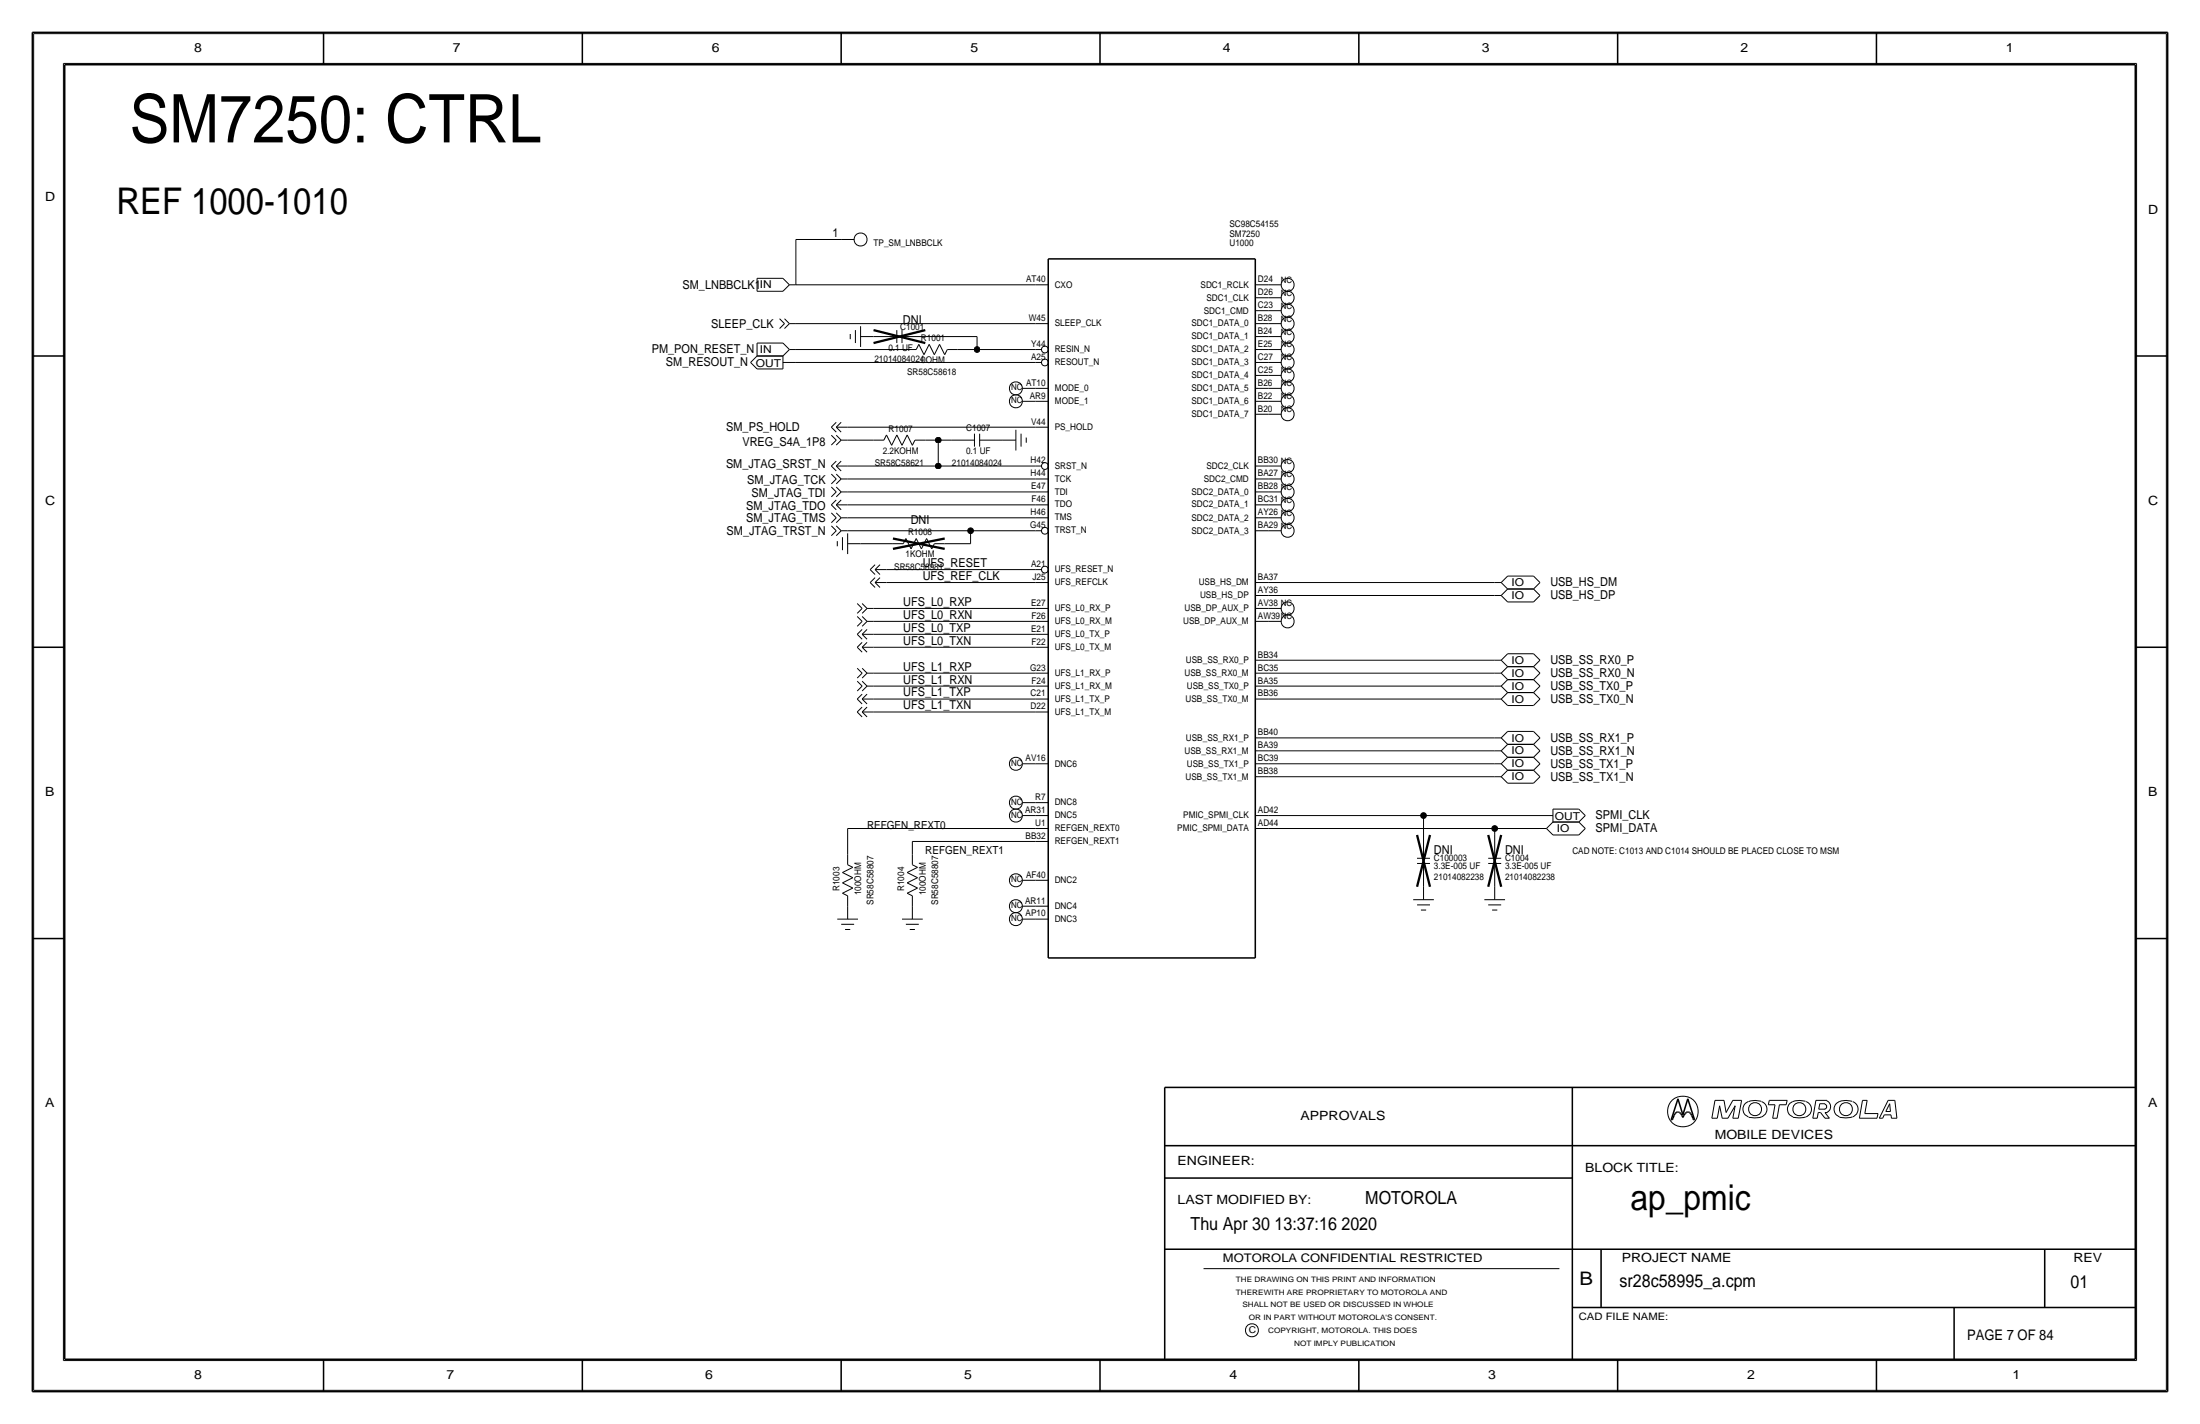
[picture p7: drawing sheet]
<svg xmlns="http://www.w3.org/2000/svg" width="432mm" height="279mm" viewBox="0 0 432 279" stroke-linecap="round" stroke-linejoin="round" font-family="sans-serif">
<g fill="none" stroke="#000" stroke-width=".2">
<path d="M6.6 6.6h418.6zM6.6 6.6v266.2zM12.4 12.4v254.6zM12.4 12.4h407zM419.4 12.4v254.6zM425.2 6.6v266.2zM148.6 54.6h5.1zM148.6 54.6v2.6zM148.6 57.2h5.1zM153.7 54.6l1.2 1.3zM154.9 55.9h1.3zM154.9 55.9l-1.2 1.3z"/>
<path d="M156.2 47v8.9zM156.2 47h8.9zM156.2 55.9h47zM165.1 47h2.5zM203.2 55.9h2.5zM246.4 55.9h2.5zM246.4 58.4h2.5zM248.9 58.4h2.6zM248.9 55.9h2.6zM147.3 71.1l1.3 1.3zM148.6 69.8h5.1zM148.6 72.4h5.1z"/>
<path d="M148.6 67.3h5.1zM148.6 67.3v2.5zM148.6 69.8l-1.3 1.3zM153 62.5l1 1zM153.7 67.3l1.2 1.3zM153.7 71.1h2.5zM153.7 69.9v2.5zM154 63.5l-1 1zM154 62.5l.9 1zM154.9 68.6h1.3zM154.9 68.6l-1.2 1.3zM154.9 63.5l-.9 1z"/>
<path d="M154.9 63.5h1.3zM156.2 71.1h47zM156.2 63.5h47zM156.2 68.6h21.6zM166.9 65.5v1zM167.9 64.8v2.5zM168.9 66h2.5zM168.9 64v4.1zM171.4 66h4.6zM176 64.8v2.5zM177 66h4.6zM177 64.8v2.5z"/>
<path d="M177.8 68.6h2zM180.3 67.6l-.5 1zM180.3 67.6l1.1 2zM181.6 66h10.2zM182.4 67.6l-1 2zM182.4 67.6l1 2zM184.4 67.6l1 2zM184.4 67.6l-1 2zM185.9 68.6l-.5 1zM185.9 68.6h2.1zM188 68.6h3.8zM191.8 66v2.6z"/>
<path d="M191.8 68.6h11.4zM200.7 76.2h2.5zM200.7 78.7h2.5zM203.2 63.5h2.5zM203.2 71.1h1.2zM203.2 68.6h1.2zM203.2 78.7h2.5zM203.2 76.2h2.5zM246.4 78.7h2.5zM246.4 76.2h2.5zM246.4 73.7h2.5zM246.4 71.1h2.5z"/>
<path d="M246.4 68.6h2.5zM246.4 66h2.5zM246.4 63.5h2.5zM246.4 61h2.5zM248.9 78.7h2.6zM248.9 76.2h2.6zM248.9 73.7h2.6zM248.9 71.1h2.6zM248.9 68.6h2.6zM248.9 66h2.6zM248.9 63.5h2.6zM248.9 61h2.6z"/>
<path d="M163.2 83.8l.9 1zM163.2 99.1l.9 .9zM163.2 91.4l.9 1zM163.2 83.8l.9-.9zM163.2 99.1l.9-1zM163.2 95.6l.9 .9zM163.2 93l.9 1zM163.2 91.4l.9-.9zM163.2 85.4l.9 1zM164.1 83.8l1 1zM164.1 99.1l1 .9zM164.1 91.4l1 1z"/>
<path d="M164.1 83.8h2.3zM164.1 83.8l1-.9zM164.1 99.1h2.3zM164.1 99.1l1-1zM164.1 96.5l-.9 1zM164.1 95.6l1 .9zM164.1 94l-.9 .9zM164.1 93l1 1zM164.1 91.4h2.3zM164.1 91.4l1-.9zM164.1 86.4l-.9 .9zM164.1 85.4l1 1z"/>
<path d="M165.1 96.5l-1 1zM165.1 96.5h1.3zM165.1 94l-1 .9zM165.1 94h1.3zM165.1 86.4l-1 .9zM165.1 86.4h1.3zM166.4 83.8h36.8zM166.4 91.4h17.8zM166.4 94h36.8zM166.4 96.5h36.8zM166.4 99.1h36.8zM166.4 86.4h5.1z"/>
<path d="M171.5 86.4h2zM174 85.3l1 2.1zM174 85.3l-.5 1.1zM176 85.3l-1 2.1zM176 85.3l1 2.1zM178.1 85.3l-1.1 2.1zM178.1 85.3l1 2.1zM179.6 86.4l-.5 1zM179.6 86.4h2zM181.6 86.4h2.5zM184.1 86.4h2.6zM184.1 86.4v5z"/>
<path d="M184.1 91.4h19.1zM186.7 86.4h4.6zM191.3 85.1v2.5zM192.3 86.4h4.5zM192.3 85.1v2.5zM196.9 86.4h2.5zM199.4 84.3v4.1zM200.4 85.1v2.5zM201.4 85.9v1zM203.2 99.1h2.5zM203.2 96.5h2.5zM203.2 94h2.5z"/>
<path d="M203.2 91.4h1.2zM203.2 83.8h2.5zM246.4 99.1h2.5zM246.4 96.5h2.5zM246.4 94h2.5zM246.4 91.4h2.5zM246.4 81.3h2.5zM248.9 99.1h2.6zM248.9 96.5h2.6zM248.9 94h2.6zM248.9 91.4h2.6zM248.9 81.3h2.6z"/>
<path d="M163.2 103.2l.9 .9zM163.2 100.6l.9 1zM164.1 104.1l-.9 1zM164.1 103.2l1 .9zM164.1 101.6l-.9 1zM164.1 100.6l1 1zM164.3 106.2v1zM165.1 104.1l-1 1zM165.1 104.1h1.3zM165.1 101.6l-1 1zM165.1 101.6h1.3zM165.4 105.4v2.5z"/>
<path d="M166.4 104.1h24.1zM166.4 101.6h36.8zM166.4 106.7h2.5zM166.4 104.6v4.1zM168.2 118.4l1 1zM168.9 106.7h6.4zM169.2 119.4l-1 .9zM169.2 118.4l1 1zM170.2 119.4l-1 .9zM170.2 119.4h1.2zM170.8 111.8l1 .9zM170.8 114.3l1 1z"/>
<path d="M171.4 119.4h31.8zM171.8 110.8l-1 1zM171.8 111.8h2.2zM171.8 111.8l.9 .9zM171.8 113.3l-1 1zM171.8 114.3h2.2zM171.8 114.3l.9 1zM172.7 110.8l-.9 1zM172.7 113.3l-.9 1zM174 114.3h29.2zM174 111.8h29.2zM175.3 106.7h2z"/>
<path d="M177.8 105.7l-.5 1zM177.8 105.7l1 2zM179.8 105.7l-1 2zM179.8 105.7l1 2zM181.9 105.7l-1.1 2zM181.9 105.7l1 2zM183.4 106.7l-.5 1zM183.4 106.7h2zM185.4 106.7h5.1zM190.5 104.1v2.6zM190.5 104.1h12.7zM203.2 111.8h1.2z"/>
<path d="M203.2 114.3h2.5zM203.2 119.4h2.5zM203.2 104.1h1.2zM203.2 101.6h2.5zM246.4 116.8h2.5zM246.4 114.3h2.5zM246.4 119.4h2.5zM246.4 104.1h2.5zM246.4 101.6h2.5zM248.9 114.3h44.5zM248.9 116.8h44.5zM248.9 119.4h2.6z"/>
<path d="M248.9 104.1h2.6zM248.9 101.6h2.6zM293.4 116.8h1.2zM293.4 114.3h1.2zM294.6 116.8l1.3 1.3zM294.6 114.3l1.3 1.3zM295.9 118.1h5.1zM295.9 115.6h5.1zM295.9 115.6l-1.3 1.2zM295.9 113h5.1zM295.9 113l-1.3 1.3zM301 115.6l1.3 1.2z"/>
<path d="M301 113l1.3 1.3zM302.3 116.8l-1.3 1.3zM302.3 114.3l-1.3 1.3zM168.2 139.7l1 1zM168.2 137.2l1 .9zM168.2 133.7l1 .9zM168.2 131.1l1 1zM168.2 124.5l1 .9zM168.2 127l1 1zM168.2 121l1 .9zM169.2 138.7l-1 1zM169.2 139.7h2.3z"/>
<path d="M169.2 139.7l1 1zM169.2 136.2l-1 1zM169.2 137.2h2.3zM169.2 137.2l1 .9zM169.2 134.6l-1 1zM169.2 133.7l1 .9zM169.2 132.1l-1 .9zM169.2 131.1l1 1zM169.2 123.5l-1 1zM169.2 124.5h2.3zM169.2 124.5l1 .9zM169.2 126l-1 1z"/>
<path d="M169.2 127h2.3zM169.2 127l1 1zM169.2 121.9l-1 1zM169.2 121l1 .9zM170.2 138.7l-1 1zM170.2 136.2l-1 1zM170.2 134.6l-1 1zM170.2 134.6h1.2zM170.2 132.1l-1 .9zM170.2 132.1h1.2zM170.2 123.5l-1 1zM170.2 126l-1 1z"/>
<path d="M170.2 121.9l-1 1zM170.2 121.9h1.2zM171.4 121.9h31.8zM171.4 127h31.8zM171.4 124.5h31.8zM171.4 134.6h31.8zM171.4 132.1h31.8zM171.4 139.7h31.8zM171.4 137.2h31.8zM203.2 137.2h2.5zM203.2 139.7h2.5zM203.2 132.1h2.5z"/>
<path d="M203.2 134.6h2.5zM203.2 124.5h2.5zM203.2 127h2.5zM203.2 121.9h2.5zM246.4 134.6h2.5zM246.4 137.2h2.5zM246.4 129.5h2.5zM246.4 132.1h2.5zM246.4 121.9h2.5zM248.9 132.1h44.5zM248.9 129.5h44.5zM248.9 137.2h44.5z"/>
<path d="M248.9 134.6h44.5zM248.9 121.9h2.6zM293.4 137.2h1.2zM293.4 134.6h1.2zM293.4 132.1h1.2zM293.4 129.5h1.2zM294.6 137.2l1.3 1.2zM294.6 134.6l1.3 1.3zM294.6 132.1l1.3 1.2zM294.6 129.5l1.3 1.3zM295.9 138.4h5.1zM295.9 135.9h5.1z"/>
<path d="M295.9 135.9l-1.3 1.3zM295.9 133.3h5.1zM295.9 133.3l-1.3 1.3zM295.9 130.8h5.1zM295.9 130.8l-1.3 1.3zM295.9 128.3h5.1zM295.9 128.3l-1.3 1.2zM301 135.9l1.3 1.3zM301 133.3l1.3 1.3zM301 130.8l1.3 1.3zM301 128.3l1.3 1.2zM302.3 137.2l-1.3 1.2z"/>
<path d="M302.3 134.6l-1.3 1.3zM302.3 132.1l-1.3 1.2zM302.3 129.5l-1.3 1.3zM200.7 157.5h2.5zM200.7 149.9h2.5zM203.2 157.5h2.5zM203.2 149.9h2.5zM246.4 149.9h2.5zM246.4 152.4h2.5zM246.4 144.8h2.5zM246.4 147.3h2.5zM248.9 147.3h44.5z"/>
<path d="M248.9 144.8h44.5zM248.9 152.4h44.5zM248.9 149.9h44.5zM293.4 149.9h1.2zM293.4 144.8h1.2zM293.4 152.4h1.2zM293.4 147.3h1.2zM294.6 149.9l1.3 1.2zM294.6 144.8l1.3 1.2zM294.6 152.4l1.3 1.3zM294.6 147.3l1.3 1.3zM295.9 151.1h5.1z"/>
<path d="M295.9 148.6h5.1zM295.9 148.6l-1.3 1.3zM295.9 146h5.1zM295.9 143.5h5.1zM295.9 143.5l-1.3 1.3zM295.9 153.7h5.1zM295.9 151.1l-1.3 1.3zM295.9 146l-1.3 1.3zM301 148.6l1.3 1.3zM301 143.5l1.3 1.3zM301 151.1l1.3 1.3zM301 146l1.3 1.3z"/>
<path d="M302.3 149.9l-1.3 1.2zM302.3 144.8l-1.3 1.2zM302.3 152.4l-1.3 1.3zM302.3 147.3l-1.3 1.3zM304.8 158.8h5.1zM304.8 158.8v2.5zM309.9 158.8l1.3 1.2zM165.4 175.3l1 .5zM165.4 173.2l2 1zM165.4 173.2l2-1zM165.4 171.2l2-1zM165.4 175.3l2-1.1z"/>
<path d="M165.4 171.2l2 1zM166.4 162.6h36.8zM166.4 162.6v5zM166.4 177.8v2.5zM166.4 167.6v2.1zM166.4 175.8v2zM166.4 169.7l1 .5zM178.1 175.3l1 .5zM178.1 173.2l2 1zM178.1 173.2l2-1zM178.1 171.2l2-1zM178.1 175.3l2-1.1z"/>
<path d="M178.1 171.2l2 1zM179.1 165.1h24.1zM179.1 165.1v2.5zM179.1 177.8v2.5zM179.1 167.6v2.1zM179.1 175.8v2zM179.1 169.7l1 .5zM200.7 177.8h2.5zM200.7 172.7h2.5zM200.7 160h2.5zM203.2 165.1h2.5zM203.2 162.6h2.5z"/>
<path d="M203.2 160h2.5zM203.2 177.8h2.5zM203.2 172.7h2.5zM246.4 162.6h2.5zM246.4 160h2.5zM248.9 160h30.5zM248.9 162.6h44.5zM277.4 176.5h4zM278.1 177.5h2.6zM278.1 168.4h2.6zM278.1 169.4h2.6zM278.9 178.6h1z"/>
<path d="M279.4 160h22.9zM279.4 160v3.8zM279.4 174v2.5zM279.4 169.4v4.6zM279.4 163.8v4.6zM291.3 176.5h4.1zM292.1 169.4h2.5zM292.1 177.5h2.5zM292.1 168.4h2.5zM292.9 178.6h1zM293.4 162.6v1.2zM293.4 174v2.5z"/>
<path d="M293.4 169.4v4.6zM293.4 163.8v4.6zM293.4 162.6h8.9zM302.3 160h2.5zM302.3 162.6h1.2zM303.5 162.6l1.3 1.2zM304.8 161.3h5.1zM304.8 163.8h5.1zM304.8 161.3l-1.3 1.3zM309.9 161.3l1.3 1.3zM311.1 160l-1.2 1.3zM311.1 162.6l-1.2 1.2z"/>
<path d="M164.3 180.3h4.1zM165.1 181.4h2.5zM165.9 182.4h1zM177 180.3h4.1zM177.8 181.4h2.5zM178.6 182.4h1zM200.7 180.3h2.5zM203.2 180.3h2.5zM336 219.4h1.1zM336.6 215.9h1.8zM336.6 215.9l-.6 3.5zM337.5 217l-.4 2.4z"/>
<path d="M337.5 217l.5 2.4zM338 219.4h1.1zM338.4 215.9l.4 2.4zM340.1 219.4h1.1zM340.1 215.9h1.7zM340.1 215.9l-1.3 2.4zM340.6 217l-1.5 2.4zM340.6 217l-.5 2.4zM341.8 215.9l-.6 3.5zM343.1 216.2a1.6 1.6 0 0 0-1 1.5 1.6 1.6 0 0 0 1.1 1.5M345.7 216.1h-.2a4 4 0 0 0-2.3 .1M345.7 216.2a1.59 1.59 0 0 1 1.1 1.5 1.59 1.59 0 0 1-1.1 1.5l-1.4 .1-1.1-.1"/>
<path d="M347.1 216.8h1.3zM347.3 215.9l-.2 .9zM347.3 215.9h3.5zM347.9 219.4h.9zM348.4 216.8l-.5 2.6zM349.2 216.8l-.4 2.6zM349.2 216.8h1.4zM350.8 215.9l-.2 .9zM354.4 216.1a3.1 3.1 0 0 0-3.3 .7 1.62 1.62 0 0 0 .8 2.4M354.4 219.2l-1.4 .1-1.1-.1M354.5 216.2a1.59 1.59 0 0 1 1 1.5 1.59 1.59 0 0 1-1 1.5M355.8 219.4h.9z"/>
<path d="M356.4 215.9l-.6 3.5zM356.4 215.9h2.2zM356.9 218.3l-.2 1.1zM356.9 218.3h.4zM357 217.6h1.2zM357.2 216.6l-.2 1zM357.2 216.6h1zM357.3 218.3l.9 1.1zM358.1 216.7a.5 .5 0 0 1 .4 .4 .5 .5 0 0 1-.4 .5M358.2 219.4h.9zM358.2 218.3l.9 1.1zM358.2 218.3h.4z"/>
<path d="M358.5 216a1.24 1.24 0 0 1 .8 1.1 1.24 1.24 0 0 1-.8 1.2M363.5 216.1a3.1 3.1 0 0 0-3.3 .7 1.62 1.62 0 0 0 .8 2.4M363.6 219.2l-1.4 .1-1.2-.1M363.6 216.2a1.59 1.59 0 0 1 1.1 1.5 1.59 1.59 0 0 1-1.1 1.5M364.9 219.4h3.5zM365.6 215.9l-.7 3.5zM365.6 215.9h.9zM366 218.5h2.6zM366.5 215.9l-.5 2.6zM368.6 218.5l-.2 .9zM368.9 219.4h.6zM369.8 218.7h1.3z"/>
<path d="M369.8 218.7l-.3 .7zM370.1 218.1h.9zM370.6 215.9l-1.7 3.5zM370.6 215.9h1.3zM370.9 216.6l-.8 1.5zM370.9 216.6l.1 1.5zM371.1 218.7l.1 .7zM371.2 219.4h1.1zM371.9 215.9l.4 3.5zM236.2 248.9h69.9zM6.6 272.8h418.6zM12.4 267h407z"/>
<circle cx="168.9" cy="47" r="1.28"/>
<circle cx="252.7" cy="55.9" r="1.28"/>
<circle cx="252.7" cy="58.4" r="1.28"/>
<circle cx="199.4" cy="78.8" r="1.28"/>
<circle cx="199.4" cy="76.2" r="1.28"/>
<circle cx="205.1" cy="68.6" r=".67"/>
<circle cx="205.1" cy="71.1" r=".67"/>
<circle cx="252.7" cy="68.6" r="1.28"/>
<circle cx="252.7" cy="76.2" r="1.28"/>
<circle cx="252.7" cy="61" r="1.28"/>
<circle cx="252.7" cy="73.7" r="1.28"/>
<circle cx="252.7" cy="78.8" r="1.28"/>
<circle cx="252.7" cy="66.1" r="1.28"/>
<circle cx="252.7" cy="63.5" r="1.28"/>
<circle cx="252.7" cy="71.1" r="1.28"/>
<circle cx="205.1" cy="91.4" r=".67"/>
<circle cx="252.7" cy="96.5" r="1.28"/>
<circle cx="252.7" cy="94" r="1.28"/>
<circle cx="252.7" cy="99.1" r="1.28"/>
<circle cx="252.7" cy="81.3" r="1.28"/>
<circle cx="252.7" cy="91.5" r="1.28"/>
<circle cx="205.1" cy="104.1" r=".67"/>
<circle cx="205.1" cy="111.8" r=".67"/>
<circle cx="252.7" cy="101.6" r="1.28"/>
<circle cx="252.7" cy="104.2" r="1.28"/>
<circle cx="252.7" cy="119.4" r="1.28"/>
<circle cx="252.7" cy="121.9" r="1.28"/>
<circle cx="199.4" cy="149.9" r="1.28"/>
<circle cx="199.4" cy="157.5" r="1.28"/>
<circle cx="199.4" cy="172.7" r="1.28"/>
<circle cx="199.4" cy="160" r="1.28"/>
<circle cx="199.4" cy="177.8" r="1.28"/>
<circle cx="199.4" cy="180.4" r="1.28"/>
<circle cx="330.3" cy="218.1" r="3"/>
<circle cx="344.5" cy="217.6" r="1.28"/>
<circle cx="353.2" cy="217.6" r="1.28"/>
<circle cx="362.3" cy="217.6" r="1.28"/>
<circle cx="245.7" cy="261" r="1.28"/>
</g>
<g fill="#000" stroke="#000" stroke-width=".2">
<circle cx="191.8" cy="68.6" r=".56"/>
<circle cx="184.1" cy="86.4" r=".56"/>
<circle cx="184.1" cy="91.4" r=".56"/>
<circle cx="190.5" cy="104.1" r=".56"/>
<circle cx="279.4" cy="160" r=".56"/>
<circle cx="293.4" cy="162.6" r=".56"/>
</g>
<g fill="none" stroke="#000" stroke-width=".3">
<path d="M6.3 6.4v266.7zM6.4 6.4h419zM12.7 12.7h406.4zM12.7 12.7v254zM63.5 6.4v6.3zM114.3 6.4v6.3zM165.1 6.4v6.3zM215.9 6.3v6.4zM266.7 6.4v6.3zM317.5 6.4v6.3zM368.3 6.4v6.3zM419.1 12.7v254z"/>
<path d="M425.4 6.4v266.7zM205.7 50.8h40.7zM205.7 50.8v137.2zM246.4 50.8v137.2zM6.3 69.8h6.4zM419.1 69.8h6.3zM6.3 127h6.4zM419.1 127h6.3zM6.3 184.1h6.4zM205.7 188h40.7zM419.1 184.1h6.3zM228.6 213.4v53.3z"/>
<path d="M228.6 213.4h190.5zM308.6 213.4v53.3zM328 219.7h.2zM328.4 219.4l-.2 .3zM328.6 218.8l-.2 .6zM328.8 218.5l-.2 .3zM329 218.3l.2-.1zM329 218.3l-.2 .2zM329.2 218.2h.2zM329.3 215.6l-1.3 4.1zM329.3 215.6l1 3.1zM329.4 218.2l.2 .1z"/>
<path d="M329.6 218.3l.3 .2zM329.9 218.5l.2 .3zM330.1 218.8l.2 .5zM330.5 218.8l-.2 .5zM330.8 218.5l-.3 .3zM331 218.3l-.2 .2zM331 218.3l.2-.1zM331.2 218.2h.2zM331.3 215.6l1.3 4.1zM331.3 215.6l-1 3.1zM331.4 218.2l.2 .1zM331.6 218.3l.2 .2z"/>
<path d="M331.8 218.5l.2 .3zM332 218.8l.3 .6zM332.3 219.4l.1 .3zM332.4 219.7h.2zM228.6 231.1h80zM228.6 224.8h190.5zM228.6 245.1h190.5zM308.6 256.5h110.5zM314.2 245.1v11.4zM383.5 256.5v10.2zM401.3 245.1v11.4zM6.4 273h419z"/>
<path d="M12.7 266.7h406.4zM63.5 266.7v6.4zM114.3 266.7v6.4zM165.1 266.7v6.4zM215.9 266.7v6.3zM266.7 266.7v6.4zM317.5 266.7v6.4zM368.3 266.7v6.4z"/>
</g>
<path d="M171.4 67.3l10.2-2.5zM171.4 64.8l10.2 2.5zM175.3 107.7l10.1-2zM175.3 105.7l10.1 2zM278.1 163.8l2.6 10.2zM280.7 163.8l-2.6 10.2zM292.1 163.8l2.5 10.2zM294.6 163.8l-2.5 10.2z" fill="none" stroke="#000" stroke-width=".45"/>
<text font-size="13.2" x="25.4" y="27.9">SM7250: CTRL</text>
<text font-size="7.2" x="22.9" y="41.9">REF 1000-1010</text>
<text font-size="7" x="320" y="237.5">ap_pmic</text>
<text font-size="3.7" x="310" y="252.1">B</text>
<g font-size="3.5">
<text x="268" y="236.2">MOTOROLA</text>
<text x="233.7" y="241.3">Thu Apr 30 13:37:16 2020</text>
<text x="317.9" y="252.6">sr28c58995_a.cpm</text>
<text x="406.4" y="252.7">01</text>
</g>
<text font-size="2.9" x="386.1" y="262.9">PAGE 7 OF 84</text>
<g font-size="2.5">
<text x="38.1" y="10.2">8</text>
<text x="88.9" y="10.2">7</text>
<text x="139.7" y="10.2">6</text>
<text x="190.5" y="10.2">5</text>
<text x="240" y="10.2">4</text>
<text x="290.8" y="10.2">3</text>
<text x="341.6" y="10.2">2</text>
<text x="393.7" y="10.2">1</text>
<text x="8.9" y="39.4">D</text>
<text x="421.6" y="41.9">D</text>
<text x="8.9" y="99.1">C</text>
<text x="421.6" y="99.1">C</text>
<text x="8.9" y="156.2">B</text>
<text x="421.6" y="156.2">B</text>
<text x="8.9" y="217.2">A</text>
<text x="255.3" y="219.7">APPROVALS</text>
<text x="421.6" y="217.2">A</text>
<text x="336.5" y="223.5">MOBILE DEVICES</text>
<text x="231.1" y="228.6">ENGINEER:</text>
<text x="311.1" y="229.9">BLOCK TITLE:</text>
<text x="231.1" y="236.2">LAST MODIFIED BY:</text>
<text x="318.3" y="247.5">PROJECT NAME</text>
<text x="407" y="247.6">REV</text>
<text x="38.1" y="270.5">8</text>
<text x="87.6" y="270.5">7</text>
<text x="138.4" y="270.5">6</text>
<text x="189.2" y="270.5">5</text>
<text x="241.3" y="270.5">4</text>
<text x="292.1" y="270.5">3</text>
<text x="342.9" y="270.5">2</text>
<text x="395" y="270.5">1</text>
</g>
<g font-size="2.4">
<text x="163.4" y="46.5">1</text>
<text x="134" y="56.6">SM_LNBBCLK1</text>
<text x="139.6" y="64.3">SLEEP_CLK</text>
<text x="177.2" y="63.5">DNI</text>
<text x="127.9" y="69.3">PM_PON_RESET_N</text>
<text x="130.7" y="71.9">SM_RESOUT_N</text>
<text x="142.5" y="84.6">SM_PS_HOLD</text>
<text x="145.7" y="87.4">VREG_S4A_1P8</text>
<text x="142.5" y="91.8">SM_JTAG_SRST_N</text>
<text x="146.7" y="95">SM_JTAG_TCK</text>
<text x="146.4" y="100.1">SM_JTAG_TDO</text>
<text x="147.5" y="97.6">SM_JTAG_TDI</text>
<text x="142.6" y="104.9">SM_JTAG_TRST_N</text>
<text x="146.4" y="102.4">SM_JTAG_TMS</text>
<text x="178.7" y="102.9">DNI</text>
<text x="181.1" y="111.3">UFS_RESET</text>
<text x="181.1" y="113.8">UFS_REF_CLK</text>
<text x="177.3" y="118.9">UFS_L0_RXP</text>
<text x="304.3" y="117.6">USB_HS_DP</text>
<text x="304.3" y="115.1">USB_HS_DM</text>
<text x="177.3" y="124">UFS_L0_TXP</text>
<text x="177.3" y="121.4">UFS_L0_RXN</text>
<text x="177.3" y="131.6">UFS_L1_RXP</text>
<text x="177.3" y="126.5">UFS_L0_TXN</text>
<text x="304.3" y="130.3">USB_SS_RX0_P</text>
<text x="177.3" y="136.7">UFS_L1_TXP</text>
<text x="177.3" y="134.1">UFS_L1_RXN</text>
<text x="304.3" y="135.4">USB_SS_TX0_P</text>
<text x="304.3" y="137.9">USB_SS_TX0_N</text>
<text x="304.3" y="132.8">USB_SS_RX0_N</text>
<text x="177.3" y="139.2">UFS_L1_TXN</text>
<text x="304.3" y="145.5">USB_SS_RX1_P</text>
<text x="304.3" y="148.1">USB_SS_RX1_N</text>
<text x="304.3" y="150.6">USB_SS_TX1_P</text>
<text x="304.3" y="153.2">USB_SS_TX1_N</text>
<text x="313.2" y="160.8">SPMI_CLK</text>
<text x="281.4" y="167.6">DNI</text>
<text x="295.4" y="167.6">DNI</text>
<text x="313.2" y="163.3">SPMI_DATA</text>
</g>
<text font-size="2.3" x="240" y="247.6">MOTOROLA CONFIDENTIAL RESTRICTED</text>
<g font-size="2.2">
<text x="170.2" y="162.6">REFGEN_REXT0</text>
<text x="181.6" y="167.6">REFGEN_REXT1</text>
</g>
<g font-size="2.1">
<text x="149.1" y="56.6">IN</text>
<text x="148.4" y="71.9">OUT</text>
<text x="149.1" y="69.3">IN</text>
<text x="296.7" y="117.6">IO</text>
<text x="296.7" y="115">IO</text>
<text x="296.7" y="130.3">IO</text>
<text x="296.7" y="137.9">IO</text>
<text x="296.7" y="135.3">IO</text>
<text x="296.7" y="132.8">IO</text>
<text x="296.7" y="145.5">IO</text>
<text x="296.7" y="148">IO</text>
<text x="296.7" y="150.6">IO</text>
<text x="296.7" y="153.1">IO</text>
<text x="305.2" y="160.8">OUT</text>
<text x="305.6" y="163.3">IO</text>
</g>
<text font-size="2" x="309.9" y="259.1">CAD FILE NAME:</text>
<g font-size="1.8">
<text x="241.3" y="46.4">SM7250</text>
<text x="241.3" y="44.6">SC98C54155</text>
<text x="171.4" y="48.3">TP_SM_LNBBCLK</text>
<text x="241.3" y="48.3">U1000</text>
<text x="201.4" y="55.4">AT40</text>
<text x="207" y="56.4">CXO</text>
<text x="235.6" y="56.4">SDC1_RCLK</text>
<text x="236.8" y="59">SDC1_CLK</text>
<text x="246.9" y="55.4">D24</text>
<text x="246.9" y="57.9">D26</text>
<text x="176.7" y="64.8">C1001</text>
<text x="201.9" y="63">W45</text>
<text x="207" y="64.1">SLEEP_CLK</text>
<text x="233.8" y="64.1">SDC1_DATA_0</text>
<text x="236.3" y="61.5">SDC1_CMD</text>
<text x="246.9" y="65.5">B24</text>
<text x="246.9" y="63">B28</text>
<text x="246.9" y="60.4">C23</text>
<text x="171.6" y="71.1">210140840240OHM</text>
<text x="174.4" y="68.8">0.1 UF</text>
<text x="180.8" y="67">R1001</text>
<text x="202.4" y="70.6">A25</text>
<text x="202.4" y="68.1">Y44</text>
<text x="207" y="71.7">RESOUT_N</text>
<text x="207" y="69.1">RESIN_N</text>
<text x="233.8" y="71.7">SDC1_DATA_3</text>
<text x="233.8" y="69.1">SDC1_DATA_2</text>
<text x="233.8" y="66.6">SDC1_DATA_1</text>
<text x="246.9" y="70.6">C27</text>
<text x="246.9" y="68.1">E25</text>
<text x="178" y="73.7">SR58C58618</text>
<text x="201.4" y="75.7">AT10</text>
<text x="207.1" y="76.7">MODE_0</text>
<text x="233.8" y="74.2">SDC1_DATA_4</text>
<text x="233.8" y="76.8">SDC1_DATA_5</text>
<text x="246.9" y="75.7">B26</text>
<text x="246.9" y="73.1">C25</text>
<text x="202.1" y="78.2">AR9</text>
<text x="202.4" y="83.3">V44</text>
<text x="207.1" y="79.3">MODE_1</text>
<text x="233.8" y="81.8">SDC1_DATA_7</text>
<text x="233.8" y="79.3">SDC1_DATA_6</text>
<text x="246.9" y="80.8">B20</text>
<text x="246.9" y="78.2">B22</text>
<text x="173.3" y="89">2.2KOHM</text>
<text x="174.4" y="84.7">R1007</text>
<text x="189.6" y="89.2">0.1 UF</text>
<text x="189.7" y="84.6">C1007</text>
<text x="207" y="84.4">PS_HOLD</text>
<text x="171.7" y="91.4">SR58C58621</text>
<text x="186.8" y="91.4">21014084024</text>
<text x="202.3" y="93.4">H44</text>
<text x="202.3" y="90.9">H42</text>
<text x="202.4" y="96">E47</text>
<text x="207" y="92">SRST_N</text>
<text x="207.1" y="94.5">TCK</text>
<text x="236.3" y="94.5">SDC2_CMD</text>
<text x="236.8" y="92">SDC2_CLK</text>
<text x="246.9" y="96">BB28 NC</text>
<text x="246.9" y="93.4">BA27 NC</text>
<text x="246.9" y="90.9">BB30 NC</text>
<text x="202.3" y="101">H46</text>
<text x="202.5" y="98.5">F46</text>
<text x="207" y="97">TDI</text>
<text x="207.1" y="99.6">TDO</text>
<text x="233.8" y="99.6">SDC2_DATA_1</text>
<text x="233.8" y="97">SDC2_DATA_0</text>
<text x="246.9" y="101">AY26 NC</text>
<text x="246.9" y="98.5">BC31 NC</text>
<text x="178.2" y="105.1">R1008</text>
<text x="202.2" y="103.6">G45</text>
<text x="207" y="104.6">TRST_N</text>
<text x="207" y="102.1">TMS</text>
<text x="233.8" y="104.7">SDC2_DATA_3</text>
<text x="233.8" y="102.2">SDC2_DATA_2</text>
<text x="246.9" y="103.6">BA29 NC</text>
<text x="175.5" y="111.8">SR58C58981</text>
<text x="177.7" y="109.3">1KOHM</text>
<text x="202.4" y="111.2">A21</text>
<text x="202.6" y="113.7">J25</text>
<text x="207" y="112.3">UFS_RESET_N</text>
<text x="246.9" y="113.8">BA37</text>
<text x="202.4" y="118.8">E27</text>
<text x="207" y="114.8">UFS_REFCLK</text>
<text x="207" y="119.9">UFS_L0_RX_P</text>
<text x="232.5" y="119.9">USB_DP_AUX_P</text>
<text x="235.3" y="114.9">USB_HS_DM</text>
<text x="235.5" y="117.4">USB_HS_DP</text>
<text x="246.9" y="116.3">AY36</text>
<text x="246.9" y="118.9">AV38 NC</text>
<text x="202.4" y="124">E21</text>
<text x="202.5" y="121.4">F26</text>
<text x="207" y="125">UFS_L0_TX_P</text>
<text x="207" y="122.5">UFS_L0_RX_M</text>
<text x="232.2" y="122.5">USB_DP_AUX_M</text>
<text x="246.9" y="121.4">AW39NC</text>
<text x="202.2" y="131.6">G23</text>
<text x="202.5" y="126.5">F22</text>
<text x="207" y="127.6">UFS_L0_TX_M</text>
<text x="232.8" y="130.1">USB_SS_RX0_P</text>
<text x="246.9" y="129">BB34</text>
<text x="246.9" y="131.6">BC35</text>
<text x="202.3" y="136.7">C21</text>
<text x="202.5" y="134.1">F24</text>
<text x="207" y="137.7">UFS_L1_TX_P</text>
<text x="207" y="132.6">UFS_L1_RX_P</text>
<text x="207" y="135.2">UFS_L1_RX_M</text>
<text x="232.5" y="132.6">USB_SS_RX0_M</text>
<text x="232.7" y="137.7">USB_SS_TX0_M</text>
<text x="232.9" y="135.2">USB_SS_TX0_P</text>
<text x="246.9" y="134.1">BA35</text>
<text x="246.9" y="136.7">BB36</text>
<text x="202.3" y="139.2">D22</text>
<text x="207" y="140.3">UFS_L1_TX_M</text>
<text x="201.3" y="149.3">AV16</text>
<text x="232.5" y="147.9">USB_SS_RX1_M</text>
<text x="232.8" y="145.3">USB_SS_RX1_P</text>
<text x="246.9" y="149.4">BC39</text>
<text x="246.9" y="144.3">BB40</text>
<text x="246.9" y="146.8">BA39</text>
<text x="207" y="150.4">DNC6</text>
<text x="232.7" y="153">USB_SS_TX1_M</text>
<text x="232.9" y="150.4">USB_SS_TX1_P</text>
<text x="246.9" y="151.9">BB38</text>
<text x="201.2" y="159.5">AR31</text>
<text x="203.2" y="157">R7</text>
<text x="207" y="158">DNC8</text>
<text x="207" y="160.6">DNC5</text>
<text x="232.2" y="160.6">PMIC_SPMI_CLK</text>
<text x="246.9" y="159.5">AD42</text>
<text x="201.3" y="164.6">BB32</text>
<text x="203.2" y="162">U1</text>
<text x="207" y="165.6">REFGEN_REXT1</text>
<text x="207" y="163.1">REFGEN_REXT0</text>
<text x="231.1" y="163.1">PMIC_SPMI_DATA</text>
<text x="246.9" y="162">AD44</text>
<text x="308.6" y="167.6">CAD NOTE: C1013 AND C1014 SHOULD BE PLACED CLOSE TO MSM</text>
<text x="201.4" y="172.2">AF40</text>
<text x="207" y="173.3">DNC2</text>
<text x="281.4" y="168.9">C100003</text>
<text x="281.4" y="172.7">21014082238</text>
<text x="281.4" y="170.4">3.3E-005 UF</text>
<text x="295.4" y="168.9">C1004</text>
<text x="295.4" y="172.7">21014082238</text>
<text x="295.4" y="170.4">3.3E-005 UF</text>
<text x="164.7" y="174.8" transform="rotate(-90 164.7 174.8)">R1003</text>
<text x="169" y="175.7" transform="rotate(-90 169 175.7)">100OHM</text>
<text x="171.4" y="177.6" transform="rotate(-90 171.4 177.6)">SR58C58807</text>
<text x="177.4" y="174.8" transform="rotate(-90 177.4 174.8)">R1004</text>
<text x="181.7" y="175.7" transform="rotate(-90 181.7 175.7)">100OHM</text>
<text x="184.1" y="177.6" transform="rotate(-90 184.1 177.6)">SR58C58807</text>
<text x="201.2" y="177.3">AR11</text>
<text x="201.3" y="179.8">AP10</text>
<text x="207" y="178.3">DNC4</text>
<text x="207" y="180.9">DNC3</text>
<text x="245.1" y="261.6">C</text>
</g>
<g font-size="1.7">
<text x="251.4" y="58">NC</text>
<text x="251.4" y="55.5">NC</text>
<text x="251.4" y="65.6">NC</text>
<text x="251.4" y="63.1">NC</text>
<text x="251.4" y="60.6">NC</text>
<text x="251.4" y="70.7">NC</text>
<text x="251.4" y="68.2">NC</text>
<text x="198.5" y="76.6">NC</text>
<text x="251.4" y="75.8">NC</text>
<text x="251.4" y="73.3">NC</text>
<text x="198.5" y="79.1">NC</text>
<text x="251.4" y="80.9">NC</text>
<text x="251.4" y="78.3">NC</text>
<text x="198.5" y="150.3">NC</text>
<text x="198.5" y="160.4">NC</text>
<text x="198.5" y="157.9">NC</text>
<text x="198.5" y="173.1">NC</text>
<text x="198.5" y="178.2">NC</text>
<text x="198.5" y="180.7">NC</text>
</g>
<g font-size="1.5">
<text x="242.6" y="251.5">THE DRAWING ON THIS PRINT AND INFORMATION</text>
<text x="242.6" y="254">THEREWITH ARE PROPRIETARY TO MOTOROLA AND</text>
<text x="243.8" y="256.5">SHALL NOT BE USED OR DISCUSSED IN WHOLE</text>
<text x="245.1" y="259.1">OR IN PART WITHOUT MOTOROLA'S CONSENT.</text>
<text x="248.9" y="261.6">COPYRIGHT, MOTOROLA. THIS DOES</text>
<text x="254" y="264.2">NOT IMPLY PUBLICATION</text>
</g>
</svg>
